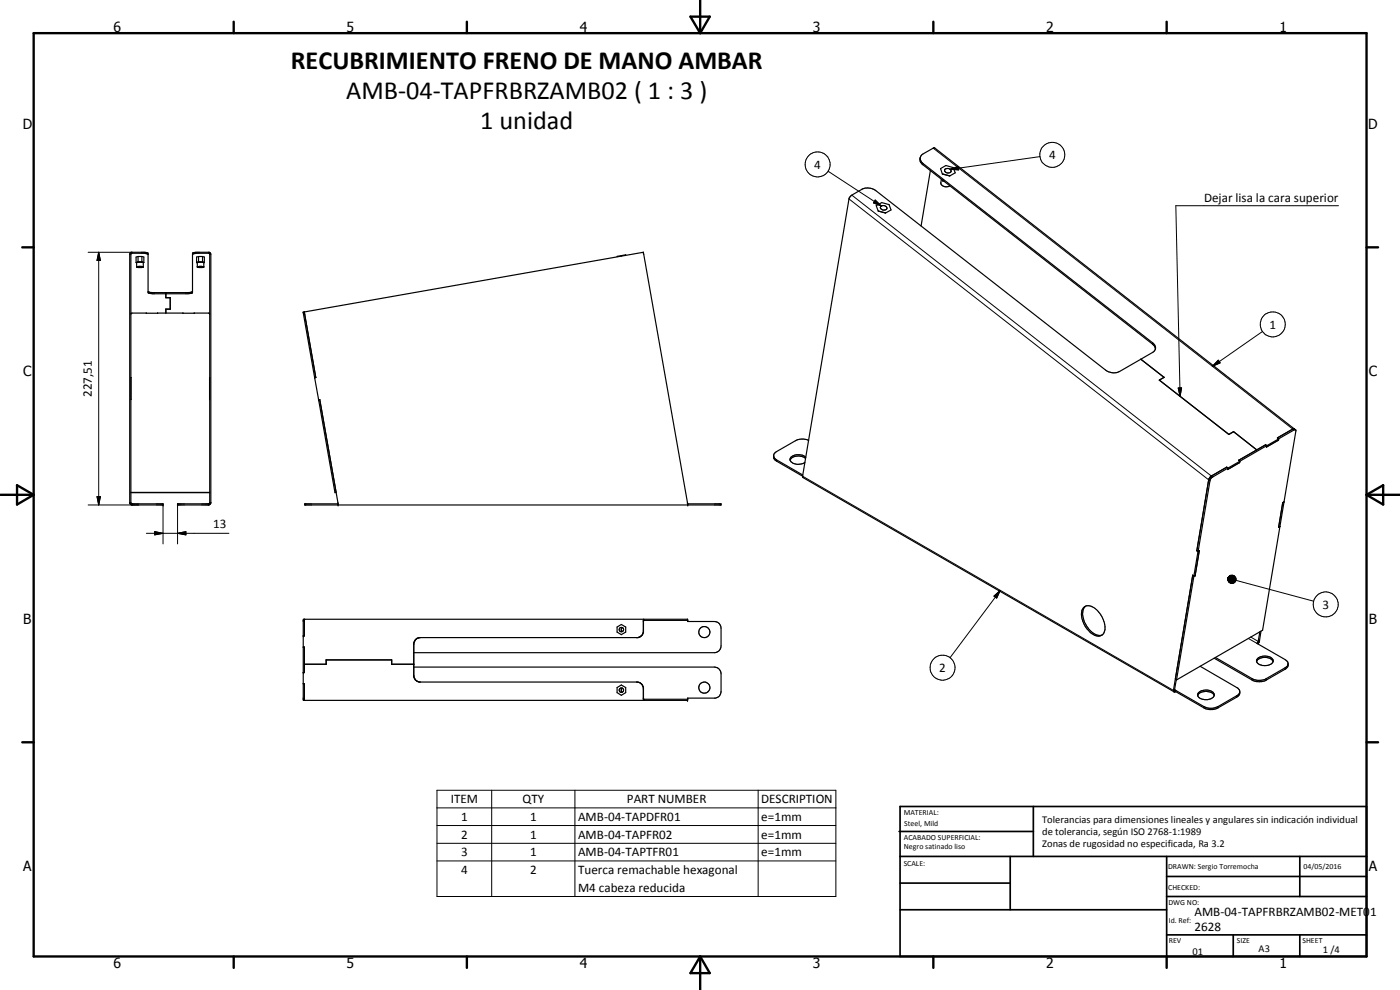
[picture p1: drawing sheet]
<svg xmlns="http://www.w3.org/2000/svg" width="420mm" height="297mm" viewBox="0 0 420 297" stroke-linecap="round" stroke-linejoin="round" font-family="sans-serif">
<g fill="none" stroke="#000" stroke-width=".35">
<path d="M276.2 47.3a1.74 1.74 0 0 0 .7 2.1l69 53.9 .6 .7 .2 .8M279.2 51.2l-2.8 16.6M282.5 53.8l-.1 1a1.64 1.64 0 0 0 2.6 1M282.7 53.9l.2 .4M282.8 52.2l2.2 .6M282.8 52.2l-.5-1.6 1.6-.9 2.2 .6 .6 1.6-1.7 .9M282.9 54.3l.5 .1M282.9 54.1v.2M283.5 50.8a1.04 1.04 0 0 1 1.2-.2 1.04 1.04 0 0 1 .7 1 1.05 1.05 0 0 1-1.2 .3 1.05 1.05 0 0 1-.7-1.1zM40.8 78.8h.2M41.4 77h1.2M41.4 77l-.6 .1v1.7"/>
<path d="M41.4 78.6l-.6 .2M41.4 77v1.6M41.6 78.6l-.2 .1M42.4 78.6l.2 .1M42.6 77l.6 .1v1.7M42.6 77v1.6l.6 .2M43 78.7h-1.9l-.1 1.4M43 78.7h.1M43 78.7v1.4h-1.9M43.2 78.8h-.2M44.4 76.3l-1.3-.3h-3.6l-.2 .2v74.8l.3 .2M57.8 76.3l1.3-.3h3.6l.2 .3v74.5"/>
<path d="M59 78.8h.2M59.3 78.7l-.1 1.4 .4 .2 1.6-.2v-1.4M59.3 78.7l-.3 .1M59.5 78.7h1.4M59.6 77l-.6 .1v1.7M59.6 77h1.2M59.6 78.6l-.3 .1M59.6 77v1.6M59.8 78.6l-.2 .1M60.6 78.6l.2 .1M60.8 77l.5 .1v1.7M60.8 78.6l.2 .1"/>
<path d="M60.8 77v1.6M61 78.7h.1M61 78.7l.3 .1M61.1 78.7h.1M61.3 78.8h-.1M186.5 76.7l-1.3 .2 .1 .1M186.5 76.7v.1M187.7 76.6l.1-.1-1.3 .2M193.1 75.7l-101.8 17.9M193.1 75.7l13.3 75.8v-.3M193.1 75.7h.1M263.6 63.3l2.2 .6"/>
<path d="M263.6 63.3l-.6-1.6 1.6-.9 2.2 .6 .6 1.6-1.6 .9M264.3 62a1.02 1.02 0 0 1 1.2-.3 1.02 1.02 0 0 1 .6 1 1.01 1.01 0 0 1-1.2 .3 1.01 1.01 0 0 1-.6-1zM41 80.1h.1M41.3 80.1h1.4M41.3 80.1h.1M42.7 80.1h.1M43 80.1l-1.3-.2-.7 .2M43.9 93.9h3.4M43.9 94l-4.3-.1-.3 .2M44.4 87.5l1.4 .3h10.7l1.3-.3M49.8 87.8v1.5h1.3v3.5h-1.3v1.1M58.2 94l4.4-.1 .3 .4"/>
<path d="M58.3 93.9l-11 .1M59.2 80.1h2M59.5 80.1h1.3M59.5 80.1h1.4M59.5 80.1h.1M60.9 80.1h-.1M91.3 93.6l3.5 19.7M91.3 93.6h-.3v.3l3.4 19.4M39.3 113.3v6.6M62.9 113.3v6.6M94.4 113.4l1.2 6.5M94.4 113.3v.1"/>
<path d="M94.8 113.3l-.4 .1M94.8 113.3h-.4M95.6 119.9h.4l5.5 31.6M95.6 119.9l4.9 27.9 .4-.1M342.4 107.8l-6.4 3.7a4 4 0 0 1-4.2-.5l-69-53.8a4.1 4.1 0 0 0-4.2-.4l-3 1.7-.8 1-13.9 83.4M342.4 107.8l7 5.4M342.4 107.8l3.5-2.1a1.6 1.6 0 0 0 .9-1.4 1.6 1.6 0 0 0-.9-1.4l-68.9-53.8a1.61 1.61 0 0 1-.9-1.5 1.61 1.61 0 0 1 .9-1.4l3.2-1.8h.3l107.9 84.3M349.3 113.2l-1.4 .8 20.9 16.3 1.4-.8M349.3 113.2v.1M232.2 136.9l.8 1.1 7.9 4.5M241.8 137.5a3.3 3.3 0 0 0-4.7 .5M241.8 137.2a3.5 3.5 0 0 0-4.5 .1 1.39 1.39 0 0 0 1.5 1.9h1.6l1.2-.5"/>
<path d="M242.7 132.1a4.5 4.5 0 0 0-4 .1l-5.7 3.3a1.56 1.56 0 0 0-.9 1.4 1.56 1.56 0 0 0 .9 1.4l7.9 4.6M370.2 129.5l7 5.5 2.6-1.6M370.2 129.5l-1.4 .8M370.2 129.5h.1M371.8 138.1v.1M372 138.8l-3.5 2M372 138.8l.1-.4-3.6 2.1M372 138.8l-3.6 2.1 .1-.4M372 138.8h.1M372.1 138.4l-.1 .4M379.8 133.5l-8.1 4.6 .4 .3M379.8 133.5l.3 .2"/>
<path d="M379.8 133.4l.4 .3M379.8 133.4v.1M380.1 134.1h.1M380.1 133.7l-8 4.7M380.2 133.7l-.1 .4M383.4 131.4l.3 .3M383.4 131.4h.1M383.7 132l-3.6 2.1M383.7 132v.1M383.7 132.1l-3.6 2.1v-.5M383.7 131.7l-3.5 2M383.7 131.7v.3"/>
<path d="M383.7 131.7v.4M388.4 128.7l-5 2.7M388.4 128.7h.1M388.4 128.7l.4 .2M388.8 128.9l-9.9 60.2-25.8 14.9M388.8 128.9l-.5 .1-4.6 2.7M38.9 150.8h.4M39.3 147.7h23.6M39.3 147.8h23.6M39.6 151.2h9.3v.3h-9.5l-.5-.5v-74.8l.5-.5h4.1l.9 .3v11.8l1.4 .3h10.7l1.2-.2 .1-11.9 .9-.3h4.1l.4 .3 .1 75-.6 .5h-9.4v-.3h9.3M39.6 151.2v.3M62.6 151.2v.3"/>
<path d="M62.9 150.8h.4M62.9 150.8l-.3 .4M101.4 151.2h-9.9v.3h124.9v-.3h-10M206.3 151l.1 .2M206.4 151.1v.1M240.9 142.9l.1 .4 111.3 64.3M363.5 142.8l-.8 1.2-3.5 21.2M368.2 140.2l.3 .3M368.2 140.2h.1M368.2 140.2l-4.7 2.6M368.5 140.8h.1M368.5 140.5v.3"/>
<path d="M368.5 140.5l-.4-.3-4.6 2.6M368.5 140.5l-4.7 2.7-.7 .9-3.5 21.4M384.1 157.9l-.4 .2M385 150.8l-1.3 7.4 .4-.3M385.3 150.6l-.3 .2M358.7 172.6l-.4 .2-.3-.2-5.8 34.5M359.2 165.2h.1M359.2 165.2l.3 .3M359.5 165.5l-6.4 38.5M359.6 165.5l.3-.3-1.2 7.4M359.9 165.3l-1.2 7.3M359.9 165.3l-.4 .2"/>
<path d="M359.9 165.3h.1M91 194.1h.3v7.7h-.3M91 194.1v.1M91.4 185.8l-.1 5h-.3M97.9 199.3v-1.3h19.6v1.3h6.7M97.9 198v1.3h-6.6M124.7 192l-.5 1.3M125.1 191.6l-.2 .2M125.2 191.6l-.6 .4-.4 1v10l.4 1 .6 .4M126.2 191.3l-1 .3M185.2 188.1l1.3-.7 1.3 .7v1.6l-1.3 .7-1.3-.7zM186.8 188.3l-.4 .6 .4 .6"/>
<path d="M191.8 191.2l-65.7 .1-1 .3M192.8 190.3l-.7 .8M192.9 190.3l-1.1 .9M193.2 185.8l-.1 3.9M193.2 186.2l-.1 3.5-.3 .6M193.2 186.1l13.1 .1 .1 .3M193.2 186.1v.1M206.3 185.8l.1 .1M206.4 186.4l-.1-.6h-115.2l-.1 24.3M206.4 186.5h8a2 2 0 0 1 2 2v5.3a2 2 0 0 1-2 2h-90.2M206.4 186.4v.1M325.2 182.3a2.53 2.53 0 0 1 3.4 .2 7.3 7.3 0 0 1 2.8 7.1 2.07 2.07 0 0 1-3.2 .8 7.2 7.2 0 0 1-3.4-7.5z"/>
<path d="M325.8 181.9a4.1 4.1 0 0 0-.4 4.7l.8 1.4a4.5 4.5 0 0 0 4.6 2.5M360.2 199.9l11.3 6.6 .5 .6 .1 1.1-.4 .6-6.5 3.8a4.9 4.9 0 0 1-3.6 0l-8.8-5.1M364.4 197.5l11.4 6.5a4.9 4.9 0 0 0 4.2 0l5.9-3.4 .6-.6 .1-.9M364.8 197.3l11 6.3a4.5 4.5 0 0 0 4.2 0l5.9-3.4 .6-.6 .1-.5M377.1 198.5a3.1 3.1 0 0 1 4.4-.8l.6 .8M377.5 197.5a3.3 3.3 0 0 1 4.6 .6 1.58 1.58 0 0 1-1.7 1.5 2.72 2.72 0 0 1-3.3-1.2zM377.6 192.4l-.4 .6 8.5 4.9 .8 .8 .1 .4M378 192.2l-.4 .2M378 192.2l-.5 1M378.1 189.5l-.5 2.9M378.4 189.4l-.4 2.8M91 205.1h.3l.1 5"/>
<path d="M91 205.2h.3M91 205.1v.1M91 210.1h.1M91.4 210.1h.1M124.2 200.2h90.2a2 2 0 0 1 2 1.9v5.4a1.98 1.98 0 0 1-1.7 2h-8.3M124.2 202.6l.5 1.4M125.1 204.4l.3 .1M125.2 204.4l.6 .2 65.7 .1M125.5 204.5l.3 .1M185.2 206.3l1.3-.8 1.3 .8v1.5l-1.3 .8-1.3-.8zM186.8 206.5l-.4 .6 .4 .5M191.1 204.6l.4 .1"/>
<path d="M191.5 204.7l.9 .4M191.8 204.8l1.1 .9M192.6 205.4l.2 .3M192.8 205.7l.2 .3M192.9 206l.3 4.1M193 206l.2 3.8h13.1l.1-.3M206.4 209.6l-.1 .5h-115.2M206.4 210.1h-.1M206.4 209.5v.1M352.2 207.1l.1 .5M352.5 206.9l-.3 .2M352.5 206.9l.3 .2"/>
<path d="M352.8 207.1l-.1 .1M352.8 203.7l.3 .3M352.8 207.1l8.5 4.9a4.5 4.5 0 0 0 4.2 0l6-3.4 .6-.8M352.8 207.1v.4M352.8 207.5l-.5 .1M353 204l-.5 2.9M359.4 208.7a3.2 3.2 0 0 1 4.1-.9l.5 .3 .4 .6M359.6 207.9a3.1 3.1 0 0 1 4.8 .4 2.25 2.25 0 0 1-3.2 1.5 1.42 1.42 0 0 1-1.6-1.9z"/>
<circle cx="186.5" cy="188.9" r=".66"/>
<circle cx="211.4" cy="189.6" r="1.66"/>
<circle cx="186.5" cy="207.1" r=".67"/>
<circle cx="211.4" cy="206.3" r="1.68"/>
</g>
<g fill="none" stroke="#000" stroke-width=".3">
<path d="M248.5 51.4l16 10.4M254.8 59.7l108.3 84.6M255.6 58.5l108.3 84.6M277 49.1l-.1 .3M280.1 44.4l108.2 84.6M285.2 50.8l2.4-.8 .1 1zM312.1 47l-26.9 3.8M26.4 75.7h13.2M29.6 75.7l.5 2.4h-1zM29.6 75.7v75.8M262.7 60l1.8 1.8-2.3-.9zM401.7 61.7h-48.8l1.2 57.2"/>
<path d="M378.9 99.4l-15.1 10.5M345.9 102.9v.4M353.6 116.4h1l-.5 2.5zM365.6 108.1l.6 .8-2.4 1zM233 138v.3M26.4 151.5h15.2M29.1 149h1l-.5 2.5zM46.4 159.5l2.5 .5-2.5 .5zM48.9 151.5v11.7M53.3 151.5v11.7M240.9 142.9l111.3 64.2M43.9 160h24.8"/>
<path d="M53.3 160l2.5-.5v1zM298.3 178.9l1.9-1.7-1.1 2.3zM300.2 177.2l-15.1 20.2M368.5 173.5v.5zM368.5 173.5l.1 .8zM368.5 173.5l.2 1zM368.5 173.5l.4 1.3zM368.5 173.5l.6 1.4zM368.5 173.5l.8 1.5-.2-.1zM368.5 173.5l1.1 1.5h-.3zM368.5 173.5l1.4 1.5h-.3zM368.5 173.5l1.7 1.5h-.3z"/>
<path d="M368.5 173.5l1.9 1.4-.2 .1zM368.5 173.5l2.1 1.2-.2 .2zM368.5 173.5l2.2 1-.1 .2zM368.5 173.5l2.4 .8-.2 .2zM368.5 173.5l2.5 .5-.1 .3zM368.5 173.5l2.5 .2v.3zM368.5 173.5h2.4l.1 .2zM368.5 173.5l2.3-.3 .1 .3zM368.5 173.5l2.2-.5 .1 .2zM368.5 173.5l2-.7 .2 .2zM368.5 173.5l1.7-.8 .3 .1zM368.5 173.5l1.5-.9 .2 .1z"/>
<path d="M368.5 173.5l1.5-.9zM368.5 173.5l.9-.9h.3zM368.5 173.6h2.5M368.5 173.4h2.4M368.6 173.2l-.1 .3zM368.8 173l.2-.2-.5 .7zM368.8 173l-.3 .5zM369 172.8l.2-.1-.7 .8zM369.2 172.7l.2-.1-.9 .9zM370.9 174.1l23.3 6.3M374.6 191.6l2.6 1.4M375.4 191.1l2.2 1.3"/>
<path d="M352.5 206.9l.3 .2M361.3 212v.4M365.5 212v.4M371.2 208.7v.5M375.8 203.6v.4M380 203.6v.4M385.7 200.4v.4M131.1 237.1h119.8v31.9h-119.8zM147.6 237.1v31.9M172.5 237.1v31.9M227.5 237.1v31.9M131.1 242.4h119.8"/>
<path d="M131.1 247.7h119.8M131.1 253h119.8M131.1 258.3h119.8"/>
<circle cx="245.4" cy="49.3" r="3.8"/>
<circle cx="315.8" cy="46.5" r="3.7"/>
<circle cx="382" cy="97.3" r="3.8"/>
<circle cx="397.9" cy="181.4" r="3.8"/>
<circle cx="282.9" cy="200.3" r="3.7"/>
</g>
<g fill="#000">
<circle cx="193.1" cy="75.7" r=".18"/>
<circle cx="95.6" cy="119.9" r=".18"/>
<circle cx="48.9" cy="151.5" r=".18"/>
<circle cx="48.9" cy="151.2" r=".18"/>
<circle cx="53.3" cy="151.5" r=".18"/>
<circle cx="53.3" cy="151.2" r=".18"/>
<circle cx="101.5" cy="151.5" r=".18"/>
<circle cx="206.4" cy="151.5" r=".18"/>
<circle cx="385" cy="150.8" r=".18"/>
<circle cx="358" cy="172.6" r=".18"/>
<circle cx="358.7" cy="172.6" r=".18"/>
<circle cx="91" cy="190.8" r=".18"/>
<circle cx="206.3" cy="185.8" r=".18"/>
<circle cx="91" cy="201.8" r=".18"/>
<circle cx="193.2" cy="209.8" r=".18"/>
<circle cx="206.3" cy="210.1" r=".18"/>
<circle cx="206.3" cy="209.8" r=".18"/>
<circle cx="352.6" cy="207.1" r=".18"/>
</g>
<g fill="none" stroke="#000" stroke-width=".71">
<path d="M10.1 9.9h400v277.1h-400zM70.1 6.5v3.4M140.1 6.5v3.4M207.2 5h5.8l-2.9 4.9zM210.1 0v9.9M280.1 6.5v3.4M350.1 6.5v3.4M6.7 74.2h3.4M410.1 74.2h3.5M.1 148.5h10M5.1 145.6l5 2.9-5 2.9zM410.1 148.5h10"/>
<path d="M410.1 148.5l5-2.9v5.8zM6.7 222.7h3.4M410.1 222.7h3.5M70.1 287v3.4M140.1 287v3.4M210.1 287v10M210.1 287l2.9 5h-5.8zM280.1 287v3.4M350.1 287v3.4"/>
</g>
<g fill="none" stroke="#000" stroke-width=".51">
<path d="M269.8 249.5h40.3M270.1 242h140v45h-140zM270.1 257h140M303.2 257v16M310.1 242v15M350.1 257v30M390.1 257v12M270.1 265h33.1M270.1 273h80M350.1 269h60M350.1 263h60M350.1 280.5h60"/>
<path d="M370.1 280.5v6.5M390.1 280.5v6.5"/>
</g>
<g fill="#000">
<path d="M285.2 50.8l2.4-.8 .1 1zM29.6 75.7l.5 2.4h-1zM262.7 60l1.8 1.8-2.3-.9zM353.6 116.4h1l-.5 2.5zM365.6 108.1l.6 .8-2.4 1zM29.1 149h1l-.5 2.5zM53.3 160l2.5-.5v1zM46.4 159.5l2.5 .5-2.5 .5zM298.3 178.9l1.9-1.7-1.1 2.3zM368.5 173.5v.5zM368.5 173.5l.1 .8zM368.5 173.5l.2 1z"/>
<path d="M368.5 173.5l.4 1.3zM368.5 173.5l.6 1.4zM368.5 173.5l.8 1.5-.2-.1zM368.5 173.5l1.1 1.5h-.3zM368.5 173.5l1.4 1.5h-.3zM368.5 173.5l1.7 1.5h-.3zM368.5 173.5l1.9 1.4-.2 .1zM368.5 173.5l2.1 1.2-.2 .2zM368.5 173.5l2.2 1-.1 .2zM368.5 173.5l2.4 .8-.2 .2zM368.5 173.5l2.5 .5-.1 .3zM368.5 173.5l2.5 .2v.3z"/>
<path d="M368.5 173.5l2.2-.5 .1 .2zM368.5 173.5l2-.7 .2 .2zM368.5 173.5l1.7-.8 .3 .1zM368.5 173.5l1.5-.9 .2 .1zM368.5 173.5l1.5-.9zM368.5 173.5l.9-.9h.3zM369.2 172.7l.2-.1-.9 .9zM369 172.8l.2-.1-.7 .8zM368.8 173l.2-.2-.5 .7zM368.8 173l-.3 .5zM368.6 173.2l-.1 .3z"/>
</g>
<g font-size="7.9">
<text x="87.3" y="20.6">RECUBRIMIENTO FRENO DE MANO AMBAR</text>
<text x="103.9" y="29.6">AMB-04-TAPFRBRZAMB02 ( 1 : 3 )</text>
<text x="144.1" y="38.6">1 unidad</text>
</g>
<g font-size="4.2">
<text x="34" y="9.6">6</text>
<text x="104" y="9.6">5</text>
<text x="174" y="9.6">4</text>
<text x="244" y="9.6">3</text>
<text x="314" y="9.6">2</text>
<text x="384" y="9.6">1</text>
<text x="6.8" y="38.7">D</text>
<text x="410.6" y="38.7">D</text>
<text x="7" y="112.9">C</text>
<text x="410.8" y="112.9">C</text>
<text x="7" y="187.1">B</text>
<text x="410.8" y="187.1">B</text>
<text x="7" y="261.4">A</text>
<text x="410.8" y="261.4">A</text>
<text x="34" y="290.4">6</text>
<text x="104" y="290.4">5</text>
<text x="174" y="290.4">4</text>
<text x="244" y="290.4">3</text>
<text x="314" y="290.4">2</text>
<text x="384" y="290.4">1</text>
</g>
<g font-size="3.9">
<text x="314.8" y="47.7">4</text>
<text x="244.4" y="50.6">4</text>
<text x="361.3" y="60.7">Dejar lisa la cara superior</text>
<text x="381" y="98.6">1</text>
<text x="27.5" y="119.1" transform="rotate(-90 27.5 119.1)">227,51</text>
<text x="64" y="158.5">13</text>
<text x="396.9" y="182.6">3</text>
<text x="281.9" y="201.6">2</text>
<text x="135.3" y="241">ITEM</text>
<text x="156.8" y="241">QTY</text>
<text x="188.1" y="241">PART NUMBER</text>
<text x="228.5" y="241">DESCRIPTION</text>
<text x="138.4" y="246.3">1</text>
<text x="138.4" y="251.6">2</text>
<text x="159.1" y="246.3">1</text>
<text x="159.1" y="251.6">1</text>
<text x="173.5" y="246.3">AMB-04-TAPDFR01</text>
<text x="173.5" y="251.6">AMB-04-TAPFR02</text>
<text x="228.5" y="246.3">e=1mm</text>
<text x="228.5" y="251.6">e=1mm</text>
<text x="138.4" y="257">3</text>
<text x="159.1" y="257">1</text>
<text x="173.5" y="257">AMB-04-TAPTFR01</text>
<text x="228.5" y="257">e=1mm</text>
<text x="138.4" y="262.3">4</text>
<text x="159.1" y="262.3">2</text>
<text x="173.5" y="262.3">Tuerca remachable hexagonal</text>
<text x="173.5" y="267.6">M4 cabeza reducida</text>
<text x="358.5" y="275">AMB-04-TAPFRBRZAMB02-MET01</text>
<text x="358.5" y="279.4">2628</text>
</g>
<g font-size="3.1">
<text x="312.7" y="246.8">Tolerancias para dimensiones lineales y angulares sin indicación individual</text>
<text x="312.7" y="250.4">de tolerancia, según ISO 2768-1:1989</text>
<text x="312.7" y="254">Zonas de rugosidad no especificada, Ra 3.2</text>
<text x="357.9" y="286.4">01</text>
<text x="377.7" y="285.6">A3</text>
<text x="397" y="285.9">1 /4</text>
</g>
<g font-size="2.4">
<text x="271.2" y="244.4">MATERIAL:</text>
<text x="271.3" y="252">ACABADO SUPERFICIAL:</text>
<text x="271.4" y="247.9">Steel, Mild</text>
<text x="271.3" y="254.6">Negro satinado liso</text>
<text x="271.2" y="259.7">SCALE:</text>
<text x="350.6" y="260.8">DRAWN: Sergio Torremocha</text>
<text x="391.2" y="260.6">04/05/2016</text>
<text x="350.6" y="267">CHECKED:</text>
<text x="350.6" y="271.4">DWG NO:</text>
<text x="350.8" y="276.9">Id. Ref:</text>
<text x="350.8" y="282.8">REV</text>
<text x="371.2" y="282.9">SIZE</text>
<text x="390.9" y="282.9">SHEET</text>
</g>
</svg>
